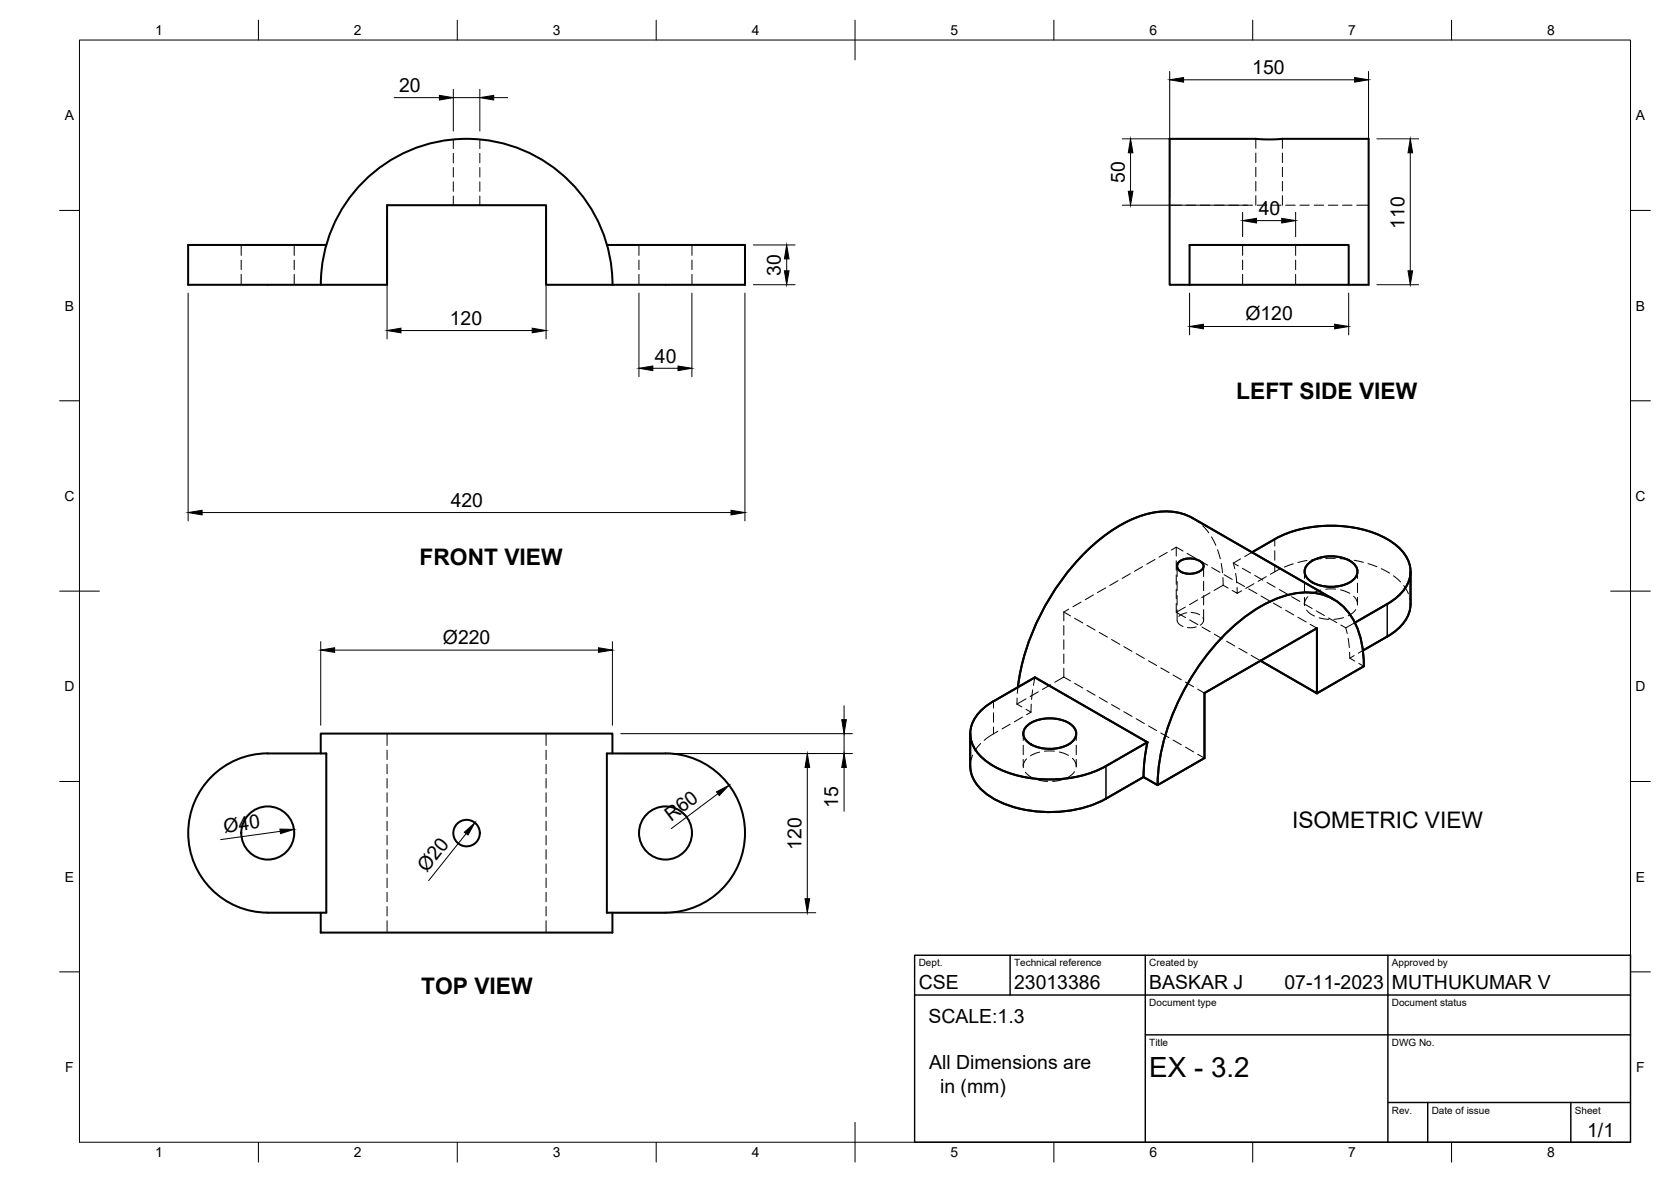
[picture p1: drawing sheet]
<svg xmlns="http://www.w3.org/2000/svg" width="420mm" height="297mm" viewBox="0 0 420 297" stroke-linecap="round" stroke-linejoin="round" font-family="sans-serif">
<!-- layer: Visible -->
<g fill="none" stroke="#000" stroke-width=".51">
<path d="M80.7 71.6a36.7 36.7 0 0 1 36.6-36.7 36.7 36.7 0 0 1 36.7 36.7M82 61.6h-34.7v10h50v-20h40v20h50v-10h-34.7M299.1 71.6h-5v-36.7h21.7l2.3 .1 26-.1v36.7h-5M299.1 61.6h40v10h-40zM314.8 138.8a37.6 37.6 0 0 1 11.9-5.7 31.8 31.8 0 0 1 22.1 2.4 9.9 9.9 0 0 1 5.9 8.1 9.9 9.9 0 0 1-5.9 8.2l-8.1 4.7M296.4 141.3l1.2-.7 1.7-.3 1.9 .4 1.2 .9a1.52 1.52 0 0 1-1.2 2.2l-1.6 .4-1.5-.1-1.2-.4-.7-.6a1.35 1.35 0 0 1 .2-1.8zM296.4 141.3l.6-.5 1.1-.4h2l1.9 .8 .5 .5 .1 .7-.3 .7-1.1 .7-1.6 .4-1.5-.1-1.1-.4-.8-.6-.2-1zM329.2 141.4a9.9 9.9 0 0 1 11 0 2.77 2.77 0 0 1 1.1 2.7 2.77 2.77 0 0 1-1.9 2.3 10.1 10.1 0 0 1-10.2-.6 2.62 2.62 0 0 1 0-4.4zM335.3 150.6l-35.4-20.4a16.6 16.6 0 0 0-14.8 .1 47.2 47.2 0 0 0-19.7 17.7 58 58 0 0 0-9.5 24.7M354.7 143.6v8.2a10 10 0 0 1-5.9 8.2l-6.1 3.5M249.8 176.2l10.4-6 28.3 16.3M249.8 176.2a9.9 9.9 0 0 0-5.8 8.2 9.9 9.9 0 0 0 5.8 8.1 31.3 31.3 0 0 0 28.3 0"/>
<path d="M302.9 174.2l28.2-16.3v16.3l-14.2-8.2 14.2 8.2M302.9 174.2v16.3l-11.8 6.8M302.9 174.2l28.2-16.3v16.3M331.1 174.2l11.8-6.8a21 21 0 0 0-4.5-14.3 13.6 13.6 0 0 0-13.6-3.8 37.1 37.1 0 0 0-18.3 11.7 58.8 58.8 0 0 0-15.4 34.1v2.2M53.2 195.2a19.9 19.9 0 0 1 14.1-5.9h14.7v40.1l-14.7-.1a20 20 0 0 1-18.5-12.3 20 20 0 0 1 4.4-21.8zM80.6 189.3v-5h73.4v5M152.6 189.3h14.7a20 20 0 0 1 20 20 20 20 0 0 1-20 20l-14.7 .1zM243.9 184.4l.1 8.1a9.5 9.5 0 0 0 5 7.7 30.9 30.9 0 0 0 22.6 3l2.8-.8 2.5-1.1 10.6-6M258.5 182.2a9.9 9.9 0 0 1 10.9 0 2.77 2.77 0 0 1 1.2 2.7 2.77 2.77 0 0 1-1.9 2.2 10.1 10.1 0 0 1-10.2-.6 2.62 2.62 0 0 1 0-4.3zM287.5 195.3l3.6 2M288.5 186.5l-10.4 6M288.5 186.5l-.8 5-.2 3.7"/>
<path d="M80.6 229.4v5h73.4v-5"/>
<circle cx="67.3" cy="209.3" r="6.7"/>
<circle cx="117.3" cy="209.4" r="3.3"/>
<circle cx="167.3" cy="209.3" r="6.7"/>
</g>
<!-- layer: Hidden -->
<g fill="none" stroke="#000" stroke-width=".25">
<path d="M114 35v2.3M114 38.5v2.4M120.6 35v2.3M120.6 38.5v2.4M315.8 34.9v2.4M315.8 38.5v2.3M322.5 34.9v2.4M322.5 38.5v2.3M114 42.1v2.4M114 45.7v2.4M114 49.3v2.3M120.6 42.1v2.4"/>
<path d="M120.6 45.7v2.4M120.6 49.3v2.3M294.1 51.6h3M298.3 51.6h2.4M301.8 51.6h2.4M305.4 51.6h2.4M309 51.6h2.4M312.5 51.6h2.4M315.8 42v2.4M315.8 45.6v2.4M315.8 49.2v2.4M316.1 51.6h2.4"/>
<path d="M319.7 51.6h2.4M322.5 42v2.4M322.5 45.6v2.4M322.5 49.2v2.4M323.3 51.6h2.4M326.9 51.6h2.3M330.4 51.6h2.4M334 51.6h2.4M337.6 51.6h2.4M341.1 51.6h3M60.6 61.6v2.6M60.6 65.4v2.4"/>
<path d="M60.6 68.9v2.7M74 61.6v2.6M74 65.4v2.4M74 68.9v2.7M160.7 61.6v2.6M160.7 65.4v2.4M160.7 68.9v2.7M174 61.6v2.6M174 65.4v2.4M174 68.9v2.7M312.4 61.6v2.6M312.4 65.4v2.4"/>
<path d="M312.4 68.9v2.7M325.8 61.6v2.6M325.8 65.4v2.4M325.8 68.9v2.7M293.5 138.8l-2.1 1.2M294.5 138.2l1.3-.7 1.7 1M295.8 137.5v2.2M298.5 139.1l2 1.2M299.9 130.2l1.6 1.1M302.4 132.1l1.6 1.8M304.6 134.9l1.1 2.1M306.2 138.1l.6 2.3"/>
<path d="M314.8 138.8l-1.8 1.1M267.5 153.8v2.2M267.5 157.2v2.4M267.5 153.8l1.7 1M268.7 153.1l-1.2 .7M270.2 155.4l2.1 1.2M271.8 151.3l-2 1.2M273.3 157.1l2.1 1.2M274.9 149.5l-2 1.2M276.4 158.9l2 1.2M278 147.7l-2.1 1.2M281.1 146l-2.1 1.1"/>
<path d="M284.2 144.2l-2 1.2M287.3 142.4l-2.1 1.2M290.4 140.6l-2.1 1.2M295.8 140.9v2.4M295.8 144.5v2.4M295.8 148.1v2.3M295.8 151.6v2.3M295.8 153.9l2.3 1.3M296 155.9l.3 .8 1.2 .7M296 142.3v2.6M296 146.1v2.3M296 149.7v2.3"/>
<path d="M296 153.2v2.6M298 152.6l-2.2 1.3M298.4 154l-1.1 .3-.9 .6M299.1 155.8l2.1 1.2M299.5 153.9l1.3 .2 .9 .4M300.8 157.6l-1 .1h-1.2M301.1 150.8l-2 1.2M301.6 140.9l2.1 1.1M302.2 157.6l2.1 1.2M302.5 155.2a1.36 1.36 0 0 1-.7 1.9M302.6 142.3v2.6M302.6 146.1v2.3"/>
<path d="M302.6 149.7v2.3M302.6 153.2v2.6M304.2 149l-2 1.2M304.7 142.6l2 1.2M305.3 159.4l2.1 1.2M307.1 141.6l.3 2.3M307.5 145.1l.1 2M307.6 147.1l1.2 .7M307.6 147.1l-2.3 1.3M307.8 144.4l2 1.2M310.1 141.5l.4 1.4M310.1 141.5l1.3 .7"/>
<path d="M310.7 144.1l.3 2.4M310.9 146.2l2 1.2M311.1 147.6v1.5l-1.3-.7M311.9 140.4l-1.8 1.1M312.2 148.5l-1.1 .6M312.4 142.8l2.1 1.2M314 148l2 1.2M315.3 146.7l-2.1 1.2M315.5 144.6l2 1.2M317.1 149.8l2 1.2M318.4 144.9l-2.1 1.2M318.6 146.4l2 1.2"/>
<path d="M320.2 151.6l2 1.1M321.7 148.2l2 1.1M321.8 143l-2.4 1.3M323.3 153.3l2 1.2M324.8 150l2 1.1M325.2 141.7l-2.3 .8M326.3 155.1l2.1 1.2M327.9 151.7l2 1.2M328 143.6v1.8M328 146.5v2.4M328 150.1v1.7M328.5 153.3l1 .9 1 .6"/>
<path d="M328.6 140.9l-2.3 .5M328.8 150l-.6 1-.2 1.2M329.4 156.9l1.7 1M331 153.5l2 1.2M331.7 155.3l2.4 .3M332.1 148.3l-2.3 .9M332.2 140.4l-2.4 .3M334.1 155.3l2 1.2M335.7 140.3h-2.3M335.8 148l-2.4 .1M337 140.4l2.3 .2M337.1 148.2l2.3 .9"/>
<path d="M337.1 157.1l1.3 .7 .4 1.4M337.8 155.2l-2.4 .4M340.4 149.8l.8 1.2 .1 1M340.5 140.8l2.3 .5M340.7 156.5l-2.3 1.3M340.9 153.2l-.6 .7-1.3 .9M341.3 143.6v1.8M341.3 146.5v2.4M341.3 150.1v1.7M344 141.6l2.2 .8M347.3 142.9l2.1 1.1M350.4 144.7l1.8 1.5"/>
<path d="M353 147.2l1.1 2M354.5 150.4l.2 1.4M255.7 176.9l1.2 .8M255.7 175.4v1.5M255.9 172.7l-.1 1.5M258 178.3l1.2 .7M258 175.6l-2.3 1.3M259.2 179l-1.1 .6M259.3 177l-.1 2M259.7 173.4l-.3 2.4M260.2 170.2l-.4 2M261.1 173.8l-2.1 1.2"/>
<path d="M264.2 172.1l-2.1 1.2M267.5 160.8v2.4M267.5 164.4v2.3M267.5 167.9v2.2M267.5 170.1l1.7 1M267.5 170.1l-2.3 1.4M270.2 171.7l2.1 1.2M273.3 173.5l2.1 1.2M276.4 175.3l2 1.2M279.5 160.7l2.1 1.2M279.5 177.1l2.1 1.2M282.6 162.5l2 1.2"/>
<path d="M282.6 178.8l2 1.2M285.7 164.3l2 1.2M288.8 166.1l2 1.1M291.9 167.8l2 1.2M295 169.6l2 1.2M298.1 171.4l2 1.2M301.2 173.2l1.7 1M308.4 161.1l2.1 1.2M311.5 162.9l2.1 1.2M314.6 164.7l2.3 1.3M339 160.4l.3 2.3M339.3 163.9l.1 1.5 1.2 .7"/>
<path d="M340.5 164.7l-1.1 .7M341.7 166.7l1.2 .7M342.7 163.5l-1.2 .7M97.3 184.3v3M97.3 188.5v2.4M97.3 192.1v2.4M97.3 195.7v2.3M97.3 199.2v2.4M137.3 184.3v3M137.3 188.5v2.4M137.3 192.1v2.4M137.3 195.7v2.3"/>
<path d="M137.3 199.2v2.4M244.5 189.8l-.4 1.4-.2 1.4M246.6 186.8l-1.5 1.9M250.9 183.8l-3.4 2.2M254 182l-2.1 1.2M257.1 180.2l-2.1 1.2M257.3 184.4v1.7M257.3 187.3v2.4M257.3 190.8v1.8M257.8 194.1l.9 .9 1.1 .6M258.1 190.7l-.6 1-.2 1.2M261 196l2.4 .4"/>
<path d="M261.4 189l-2.3 .9M265.1 188.8h-2.5M266.3 189l2.4 .8M267.1 195.9l-2.4 .5M269.6 190.6l.8 1.1 .2 1.1M270.2 193.9l-.6 .7-1.3 .9M270.6 184.4v1.7M270.6 187.3v2.4M270.6 190.8v1.8M285.7 180.6l2 1.2M288.8 182.4l2 1.2M291.9 184.2l2 1.2"/>
<path d="M295 186l2 1.2M298.1 187.8l2 1.2M301.2 189.6l1.7 .9M97.3 202.8v2.4M97.3 206.4v2.4M97.3 210v2.3M97.3 213.5v2.4M97.3 217.1v2.4M137.3 202.8v2.4M137.3 206.4v2.4M137.3 210v2.3M137.3 213.5v2.4"/>
<path d="M137.3 217.1v2.4M97.3 220.7v2.4M97.3 224.2v2.4M97.3 227.8v2.4M97.3 231.4v3M137.3 220.7v2.4M137.3 224.2v2.4M137.3 227.8v2.4M137.3 231.4v3"/>
</g>
<!-- layer: Hidden Narrow -->
<path d="M320.5 135.5v1.7M320.5 138.4v2.4M320.5 142v1.7M249.8 176.2v1.7M249.8 179.1v2.4M249.8 182.7v1.7" fill="none" stroke="#000" stroke-width=".25"/>
<!-- layer: Visible Narrow -->
<path d="M348.8 151.8v8.2M278.1 192.5v8.2" fill="none" stroke="#000" stroke-width=".25"/>
<!-- layer: BORDER -->
<g fill="none" stroke="#000" stroke-width=".25">
<path d="M20 10.1h390v276.9h-390zM65 5.1v5M115 5.1v5M165 5.1v5M215 5.1v10M265 5.1v5M315 5.1v5M365 5.1v5M15 52.9h5M410 52.9h5M15 100.7h5M410 100.7h5"/>
<path d="M15 148.6h10M405 148.6h10M15 196.4h5M410 196.4h5M15 244.2h5M410 244.2h5M65 287v5M115 287v5M165 287v5M215 282.1v9.9M265 287v5M315 287v5"/>
<path d="M365 287v5"/>
</g>
<!-- layer: TITLEBLOCK -->
<path d="M230 240.1h180v46.9h-180zM230 250h180M254 240.1v9.9M288 240.1v46.9M349 240.1v46.9M288 260.1h122M349 277.1h61M359 277.1v9.9M395 277.1v9.9" fill="none" stroke="#000" stroke-width=".36"/>
<!-- layer: FD_Dimensions -->
<g fill="none" stroke="#000" stroke-width=".25">
<path d="M294.1 18v31.5M344.1 18v31.5M99.1 24.5h11.4M114 22.4v10.5M114 24.5h6.6M120.6 22.4v10.5M124.1 24.5h3.6M282.2 34.9h31.5M284.3 38.4v9.7M297.6 20.1h43M346.2 34.9h10.5M354.6 38.4v29.7"/>
<path d="M97.3 53.7v31.5M137.3 53.7v31.5M282.2 51.6h31.5M312.4 53.3v6.2M315.9 55.4h6.4M325.8 53.3v6.2M47.3 73.7v57.2M160.7 73.7v21M174 73.7v21M187.3 73.7v57.2M189.4 61.6h10.5M189.4 71.6h10.5"/>
<path d="M197.8 65.1v3M299.1 73.7v10.5M339.1 73.7v10.5M346.2 71.6h10.5M100.8 83.1h33M164.1 92.5h6.4M302.6 82h33M50.8 128.8h133M80.6 161.3v21M84.1 163.4h66.4M154 161.3v21M212.2 177.4v3.5"/>
<path d="M154.7 189.4h59.6M156.1 184.4h58.2M180.5 199.5l-11.7 8.7M203 192.9v33M212.2 184.4v5M212.2 192.9v11M70.4 208.9l-14.9 2.1M117.2 209.5l-9.4 11.8M154.7 229.4h50.4"/>
</g>
<g fill="#000" stroke="#000" stroke-width=".25">
<path d="M294.1 20.1l3.5-.6v1.1zM340.6 19.5l3.5 .6-3.5 .5zM110.5 24l3.5 .5-3.5 .6zM120.6 24.5l3.5-.5v1.1zM284.3 34.9l.6 3.5h-1.2zM354.6 34.9l.6 3.5h-1.2zM283.7 48.1h1.2l-.6 3.5zM312.4 55.4l3.5-.5v1.1zM322.3 54.9l3.5 .5-3.5 .6zM197.8 61.6l.6 3.5h-1.2zM197.2 68.1h1.2l-.6 3.5zM354 68.1h1.2l-.6 3.5z"/>
<path d="M97.3 83.1l3.5-.6v1.1zM133.8 82.5l3.5 .6-3.5 .5zM160.7 92.5l3.4-.5v1.1zM170.5 92l3.5 .5-3.5 .6zM299.1 82l3.5-.5v1.1zM335.6 81.5l3.5 .5-3.5 .6zM47.3 128.8l3.5-.6v1.2zM183.8 128.2l3.5 .6-3.5 .6zM80.6 163.4l3.5-.6v1.1zM150.5 162.8l3.5 .6-3.5 .5zM180.1 199l3.2-1.7-2.5 2.6zM203 189.4l.6 3.5h-1.2z"/>
<path d="M211.6 180.9h1.2l-.6 3.5zM212.2 189.4l.6 3.5h-1.2zM70.4 208.4h3.5l-3.4 1.1zM116.8 209.1l2.6-2.3-1.7 3.1zM202.4 225.9h1.2l-.6 3.5z"/>
</g>
<text font-size="7" x="289" y="270.6">EX - 3.2</text>
<g font-size="5.7">
<text x="310.8" y="100.3">LEFT SIDE VIEW</text>
<text x="105.5" y="142">FRONT VIEW</text>
<text x="324.9" y="208">ISOMETRIC VIEW</text>
<text x="105.9" y="249.7">TOP VIEW</text>
</g>
<g font-size="4.9">
<text x="100.4" y="23.1">20</text>
<text x="314.9" y="18.6">150</text>
<text x="282.8" y="45.9" transform="rotate(-90 282.8 45.9)">50</text>
<text x="316.5" y="54">40</text>
<text x="353.1" y="57.5" transform="rotate(-90 353.1 57.5)">110</text>
<text x="196.3" y="69.3" transform="rotate(-90 196.3 69.3)">30</text>
<text x="113.1" y="81.6">120</text>
<text x="313.1" y="80.5">Ø120</text>
<text x="164.7" y="91.1">40</text>
<text x="113.3" y="127.3">420</text>
<text x="111.4" y="161.8">Ø220</text>
<text x="210.8" y="203" transform="rotate(-90 210.8 203)">15</text>
<text x="56.5" y="209.3" transform="rotate(-8 56.5 209.3)">Ø40</text>
<text x="168.7" y="206.5" transform="rotate(-37 168.7 206.5)">R60</text>
<text x="201.5" y="213.6" transform="rotate(-90 201.5 213.6)">120</text>
<text x="107.3" y="219.4" transform="rotate(-52 107.3 219.4)">Ø20</text>
<text x="231" y="248.5">CSE</text>
<text x="255" y="248.5">23013386</text>
<text x="289" y="248.5">BASKAR J</text>
<text x="323" y="248.5">07-11-2023</text>
<text x="350" y="248.5">MUTHUKUMAR V</text>
<text x="233.4" y="257.1">SCALE:1.3</text>
<text x="233.7" y="268.7">All Dimensions are</text>
<text x="236.4" y="274.6">in (mm)</text>
<text x="399.1" y="285.7">1/1</text>
</g>
<g font-size="3.5">
<text x="39" y="8.8">1</text>
<text x="89" y="8.8">2</text>
<text x="139" y="8.8">3</text>
<text x="189" y="8.8">4</text>
<text x="239" y="8.8">5</text>
<text x="289" y="8.8">6</text>
<text x="339" y="8.8">7</text>
<text x="389" y="8.8">8</text>
<text x="16.3" y="30.2">A</text>
<text x="411.3" y="30.2">A</text>
<text x="16.3" y="78">B</text>
<text x="411.3" y="78">B</text>
<text x="16.2" y="125.9">C</text>
<text x="411.2" y="125.9">C</text>
<text x="16.2" y="173.7">D</text>
<text x="411.2" y="173.7">D</text>
<text x="16.3" y="221.6">E</text>
<text x="411.3" y="221.6">E</text>
<text x="16.4" y="269.4">F</text>
<text x="411.4" y="269.4">F</text>
<text x="39" y="290.8">1</text>
<text x="89" y="290.8">2</text>
<text x="139" y="290.8">3</text>
<text x="189" y="290.8">4</text>
<text x="239" y="290.8">5</text>
<text x="289" y="290.8">6</text>
<text x="339" y="290.8">7</text>
<text x="389" y="290.8">8</text>
</g>
<g font-size="2.5">
<text x="231" y="242.9">Dept.</text>
<text x="255" y="242.9">Technical reference</text>
<text x="289" y="242.9">Created by</text>
<text x="350" y="242.9">Approved by</text>
<text x="289" y="252.8">Document type</text>
<text x="350" y="252.8">Document status</text>
<text x="289" y="262.9">Title</text>
<text x="350" y="262.9">DWG No.</text>
<text x="350" y="279.9">Rev.</text>
<text x="360" y="279.9">Date of issue</text>
<text x="396" y="279.9">Sheet</text>
</g>
</svg>
